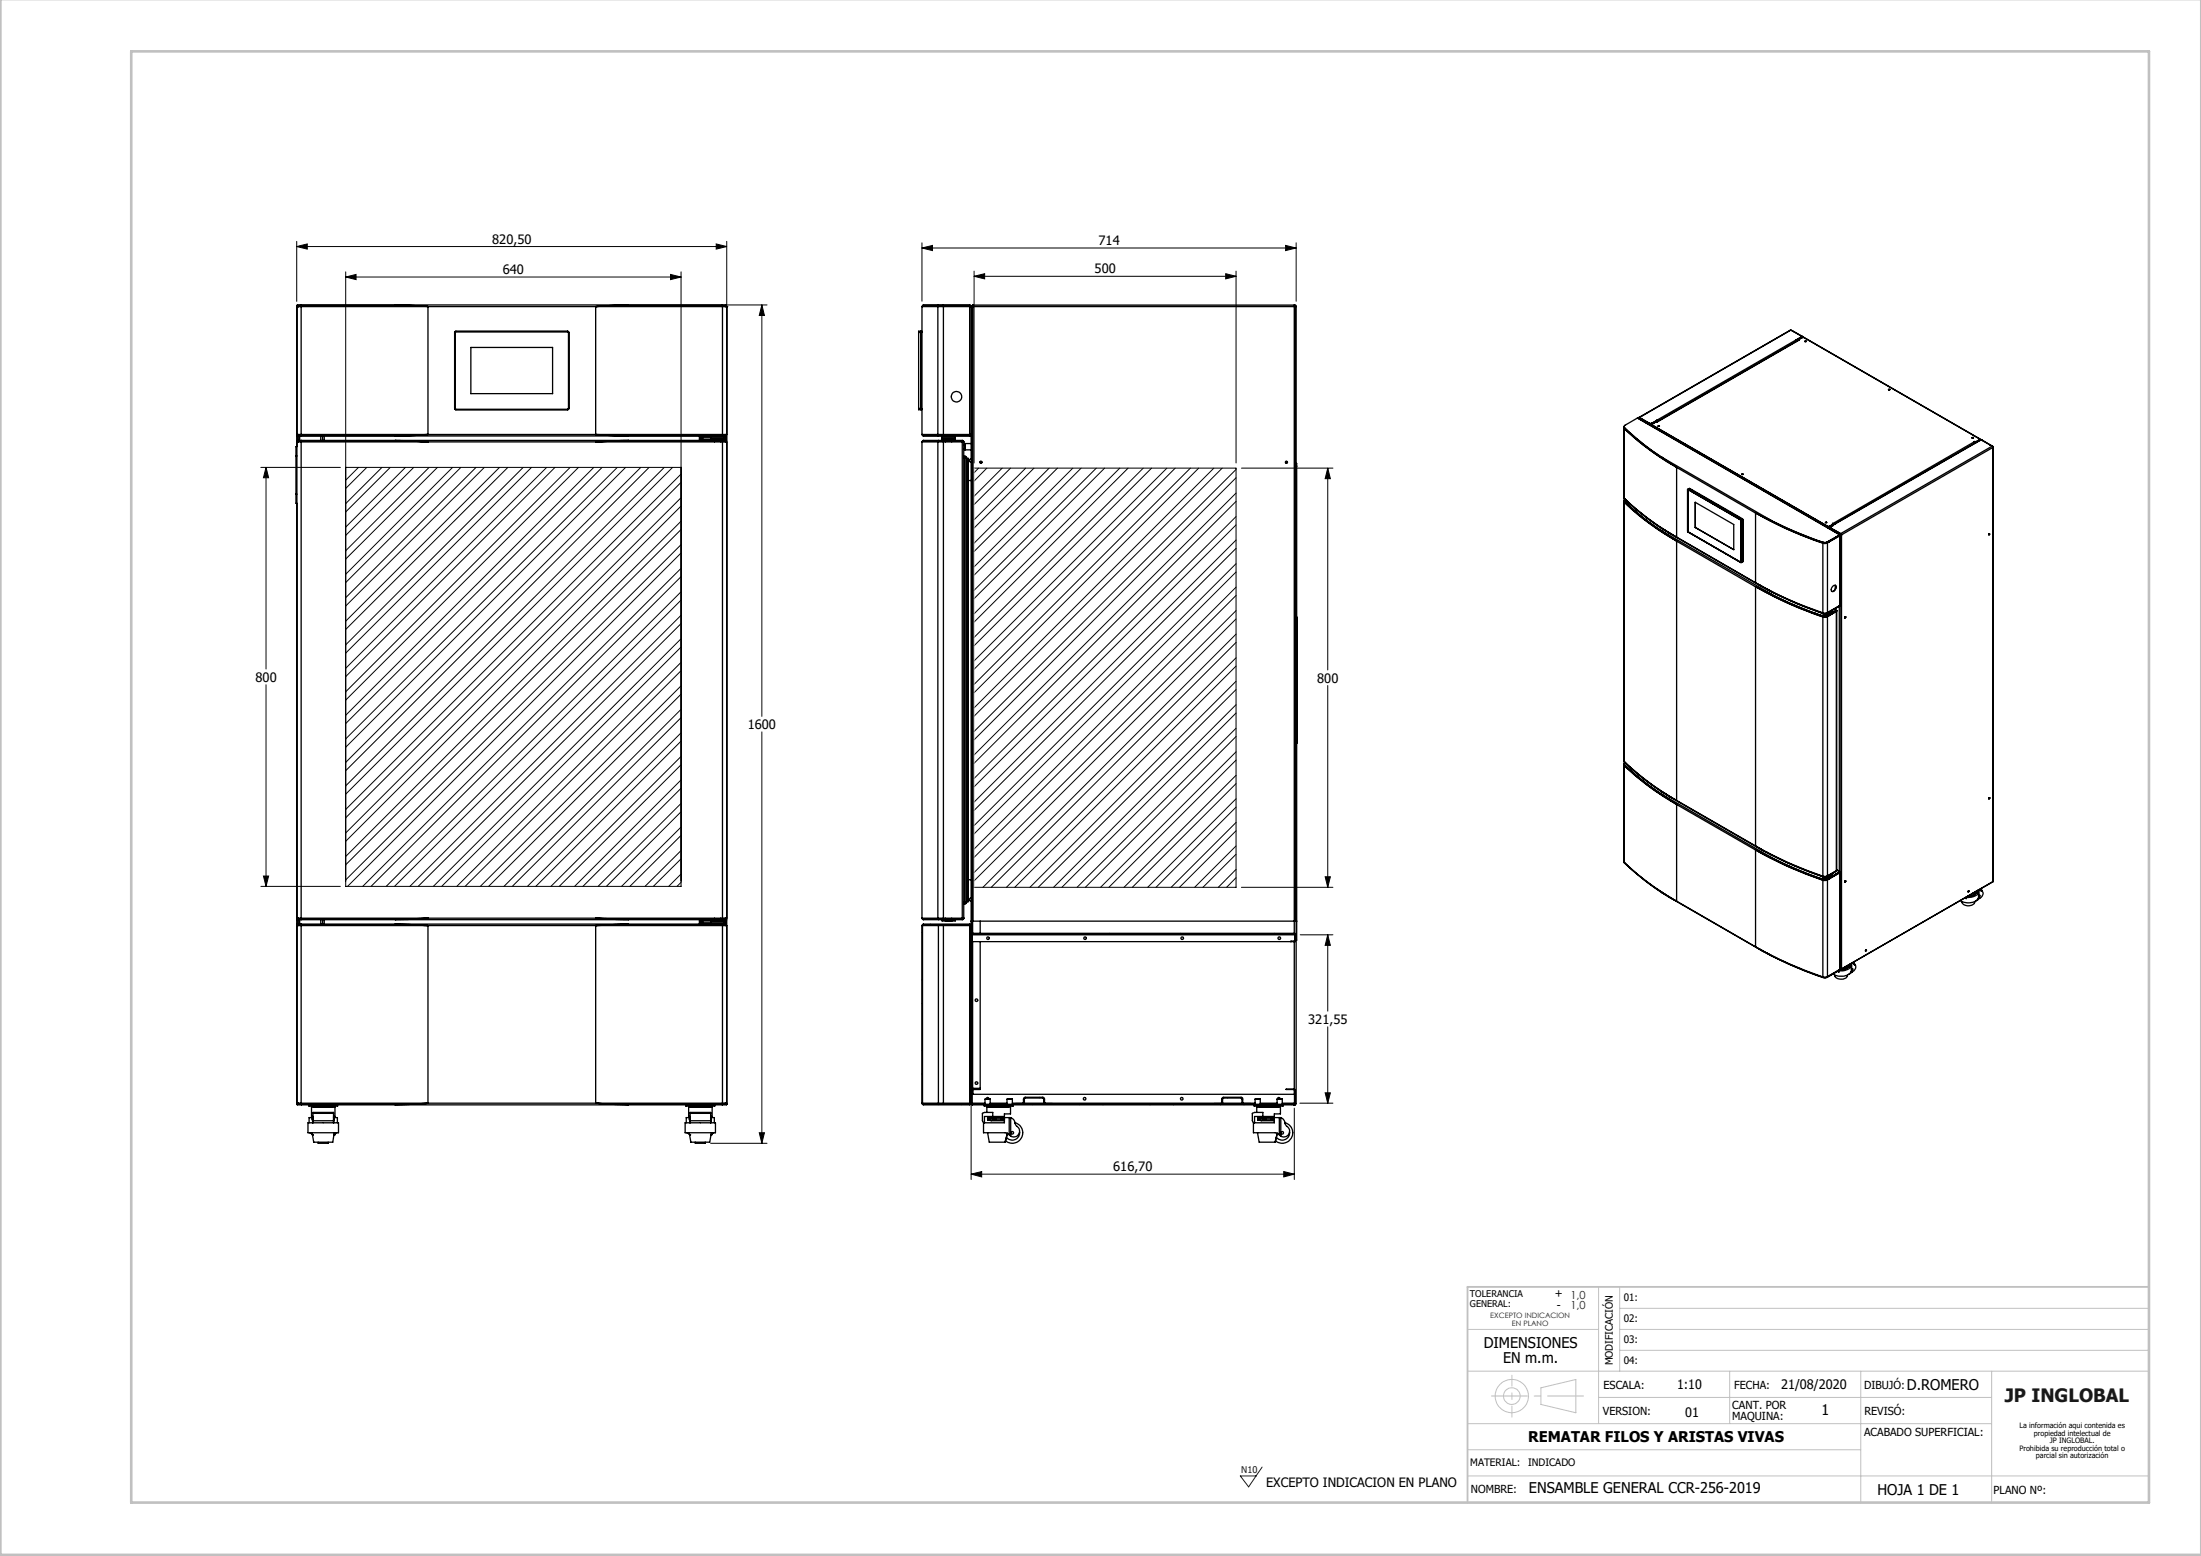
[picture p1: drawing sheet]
<svg xmlns="http://www.w3.org/2000/svg" width="420mm" height="297mm" viewBox="0 0 420 297" stroke-linecap="round" stroke-linejoin="round" font-family="sans-serif">
<g fill="none" stroke="#000" stroke-width=".19">
<path d="M56.6 47.1l2-.5v1zM56.6 46.1v11.4M56.6 47.1h82.1M66 52.9l1.9-.5v1zM66 51.9v117.3h64v-117.3M66 52.9h64M128 52.4l2 .5-2 .5zM136.7 46.6l2 .5-2 .5zM138.7 46.1v129.6M138.9 58.2h7.5M145.4 58.2l.5 2h-1zM145.4 58.2v78.5"/>
<path d="M175.9 47.3l2-.5v1zM175.9 46.4v11.1M175.9 47.3h71.4M185.9 52.7l2-.5v1zM185.9 51.7v36.7M185.9 52.7h50M233.9 52.2l2 .5-2 .5zM235.9 51.7v36.7M245.3 46.8l2 .5-2 .5zM247.3 46.4v11.1M49.8 89.2h15.1M50.8 89.2l.5 2h-1z"/>
<path d="M50.8 89.2v38.5M66 89.2h64M68.4 89.2l-2.4 2.4M70 89.2l-4 4M72.9 89.2l-6.9 6.9M74.5 89.2l-8.5 8.5M77.4 89.2l-11.4 11.4M79 89.2l-13 13M81.9 89.2l-15.9 15.9M83.5 89.2l-17.5 17.5M86.4 89.2l-20.4 20.4M87.9 89.2l-21.9 22"/>
<path d="M90.8 89.2l-24.8 24.9M92.4 89.2l-26.4 26.5M95.3 89.2l-29.3 29.4M96.9 89.2l-30.9 31M99.8 89.2l-33.8 33.9M101.4 89.2l-35.4 35.5M104.3 89.2l-38.3 38.4M105.9 89.2l-39.9 39.9M108.8 89.2l-42.8 42.8M110.4 89.2l-44.4 44.4M113.3 89.2l-47.3 47.3M114.9 89.2l-48.9 48.9"/>
<path d="M117.8 89.2l-51.8 51.8M119.4 89.2l-53.4 53.4M122.3 89.2l-56.3 56.3M123.9 89.2l-57.9 57.9M126.8 89.2l-60.8 60.8M128.3 89.2l-62.3 62.4M130 92.1l-64 64M130 96.6l-64 64M130 90.5l-64 64M130 95l-64 64M130 99.5l-64 64M185.9 89.4h50v80h-50"/>
<path d="M186.7 89.4l-.8 .8M188.3 89.4l-2.4 2.4M191.2 89.4l-5.3 5.3M192.8 89.4l-6.9 6.9M195.7 89.4l-9.8 9.8M197.3 89.4l-11.4 11.4M200.2 89.4l-14.3 14.3M201.8 89.4l-15.9 15.9M204.7 89.4l-18.8 18.8M206.3 89.4l-20.4 20.4M209.2 89.4l-23.3 23.3M210.8 89.4l-24.9 24.9"/>
<path d="M213.7 89.4l-27.8 27.8M215.3 89.4l-29.4 29.3M218.2 89.4l-32.3 32.3M219.7 89.4l-33.8 33.9M222.7 89.4l-36.8 36.7M224.3 89.4l-38.4 38.3M227.2 89.4l-41.3 41.2M228.7 89.4l-42.8 42.8M231.6 89.4l-45.7 45.7M233.2 89.4l-47.3 47.3M235.9 91.2l-50 50M235.9 95.7l-50 50"/>
<path d="M235.9 89.6l-50 50M235.9 94.1l-50 50M235.9 98.6l-50 50M236.9 89.4h17.5M253.4 89.4l.5 2h-1zM253.4 89.4v38.5M130 101.1l-64 64M130 105.5l-63.7 63.7M130 110.1l-59.2 59.1M130 114.5l-54.7 54.7M130 119l-50.2 50.2M130 104l-64 64"/>
<path d="M130 108.5l-60.8 60.7M130 113l-56.3 56.2M130 117.4l-51.8 51.8M235.9 100.2l-50 50M235.9 104.7l-50 50M235.9 109.2l-50 50M235.9 113.7l-50 50M235.9 118.1l-50 50M235.9 103.1l-50 50M235.9 107.6l-50 50M235.9 112.1l-50 50M235.9 116.6l-50 49.9"/>
<path d="M50.8 130.7v38.5M130 123.5l-45.7 45.7M130 128l-41.2 41.2M130 132.5l-36.8 36.7M130 137l-32.2 32.2M130 121.9l-47.3 47.3M130 126.4l-42.8 42.8M130 130.9l-38.3 38.3M130 135.4l-33.8 33.8M130 139.9l-29.4 29.3M145.4 139.7v78.5M235.9 122.6l-46.7 46.8"/>
<path d="M235.9 127.1l-42.3 42.3M235.9 131.6l-37.8 37.8M235.9 136.1l-33.3 33.3M235.9 121l-48.3 48.4M235.9 125.6l-43.8 43.8M235.9 130l-39.4 39.4M235.9 134.5l-34.9 34.9M235.9 139l-30.4 30.4M253.4 130.8v38.6M130 141.5l-27.8 27.7M130 146l-23.3 23.2M130 150.5l-18.8 18.7"/>
<path d="M130 154.9l-14.3 14.3M130 159.5l-9.8 9.7M130 144.4l-24.9 24.8M130 148.9l-20.4 20.3M130 153.3l-15.9 15.9M130 157.9l-11.4 11.3M235.9 140.6l-28.8 28.8M235.9 145.1l-24.3 24.3M235.9 149.6l-19.8 19.8M235.9 154.1l-15.3 15.3M235.9 158.6l-10.8 10.8M235.9 143.5l-25.9 25.9"/>
<path d="M235.9 148l-21.4 21.4M235.9 152.5l-16.9 16.9M235.9 157l-12.4 12.4M49.8 169.2h15.1M50.3 167.2h1l-.5 2zM130 163.9l-5.3 5.3M130 168.4l-.8 .8M130 162.3l-6.9 6.9M130 166.8l-2.4 2.4M176 177.9l-.1 .1M177.6 176.4l-.1 .1M185.4 177.5l-.2 .2"/>
<path d="M189.3 178.1l-.1 .1M198.3 178.1l-.1 .1M202.8 178.1l-.1 .1M211.8 178.1l-.1 .1M216.3 178.1l-.2 .1M225.2 178.1l-.1 .1M229.7 178.1l-.1 .1M235.9 163.1l-6.3 6.3M235.9 167.5l-1.8 1.9M235.9 161.5l-7.9 7.9M235.9 165.9l-3.4 3.5M236.9 169.4h17.5"/>
<path d="M238.7 178.1l-.1 .1M243.2 178.1l-.1 .1M248.1 178.4h6.3M252.9 167.4h1l-.5 2zM253.4 178.4l.5 2h-1zM253.4 178.4v14.6M176 186.9l-.1 .1M176 191.4l-.1 .1M185.4 191l-.1 .1M185.4 182l-.1 .1M185.4 195.5l-.1 .1M253.4 196v14.6"/>
<path d="M135.6 218.2h10.8M144.9 216.2h1l-.5 2zM176 204.9l-.1 .1M176 200.4l-.1 .1M179.1 210.8l-.1 .1M183.6 210.8l-.1 .1M185.3 208.6v16.5M185.4 204.5l-.1 .1M185.4 209l-.2 .2M186.5 207.9l-.1 .1M186.6 207.8l-.1 .1M192.6 210.8l-.1 .1"/>
<path d="M197.1 210.8l-.1 .1M198.4 209.4l-.1 .2M206.1 210.8l-.1 .1M210.5 210.8v.1M219.5 210.8l-.1 .1M224 210.8l-.1 .1M233.3 210.5l-.4 .4M234.4 209.4l-.2 .2M237.6 210.6l-.2 .3M246.5 210.8l-.1 .1M247 211.5v13.6M247.2 210.1l-.1 .1"/>
<path d="M248 210.6h6.4M252.9 208.6h1l-.5 2zM185.3 224.1l2-.5v1zM185.3 224.1h61.7M245 223.6l2 .5-2 .5z"/>
</g>
<g fill="none" stroke="#c0c0c0" stroke-width=".19">
<path d="M185.9 89.4v80M280 253.7h25M305 245.6v26.1M309.1 249.7h101M309.1 253.7h101M309.1 257.7h101M309.1 245.6v16.1M280.1 276.7h75M280.1 261.7h130M280.1 271.7h99.9M294 264.9l6.7-1.6v6.4l-6.7-1.6zM305 266.7h75"/>
<path d="M330.1 261.7v10M355.1 261.7v25.2M380 261.7v25.2M280.1 281.7h130"/>
<circle cx="288.5" cy="266.5" r="1.59"/>
<circle cx="288.5" cy="266.5" r="3.2"/>
</g>
<path d="M236.7 281.7h3l-1.4 2.1zM240.8 280l-1.1 1.7" fill="none" stroke="#191924" stroke-width=".19"/>
<path d="M410.1 245.6v41.2" fill="none" stroke="#c0c0c0" stroke-width=".19" stroke-dasharray="15.2 1.3 1.3 1.3" stroke-dashoffset="6.1"/>
<path d="M280 286.8h130.1" fill="none" stroke="#c0c0c0" stroke-width=".19" stroke-dasharray="15.2 1.3 1.3 1.3" stroke-dashoffset="-.3"/>
<path d="M284.6 266.5h17.6" fill="none" stroke="#c0c0c0" stroke-width=".19" stroke-dasharray="15.2 1.3 1.3 1.3" stroke-dashoffset="8.4"/>
<path d="M288.5 262.5v8" fill="none" stroke="#c0c0c0" stroke-width=".19" stroke-dasharray="15.2 1.3 1.3 1.3" stroke-dashoffset="13.1"/>
<path d="M410.1 245.6h-130.1v41.2" fill="none" stroke="#c0c0c0" stroke-width=".35"/>
<path d="M.1 -.1v296.9h419.9M25 9.8h385.1v277h-385.1z" fill="none" stroke="#c0c0c0" stroke-width=".5"/>
<g fill="#000">
<path d="M136.7 46.6l2 .5-2 .5zM56.6 47.1l2-.5v1zM145.4 58.2l.5 2h-1zM144.9 216.2h1l-.5 2zM175.9 47.3l2-.5v1zM245.3 46.8l2 .5-2 .5zM253.4 178.4l.5 2h-1zM252.9 208.6h1l-.5 2zM245 223.6l2 .5-2 .5zM185.3 224.1l2-.5v1z"/>
<path d="M50.8 89.2l.5 2h-1zM50.3 167.2h1l-.5 2zM66 52.9l1.9-.5v1zM128 52.4l2 .5-2 .5zM185.9 52.7l2-.5v1zM233.9 52.2l2 .5-2 .5zM253.4 89.4l.5 2h-1zM252.9 167.4h1l-.5 2z"/>
</g>
<g fill="none" stroke="#000" stroke-width=".25">
<path d="M56.6 58.5v26.8M56.6 58.5h.1M56.7 58.5h.8M56.7 58.5v24.4h.8M56.7 58.3l-.1 .2M56.7 58.3h.8M56.7 58.3l.3 .2h-.2M56.8 58.3l-.1 .2M56.8 58.5h.1M57.5 58.5h24.2M57.5 58.5v24.4M57.5 58.2h17.9"/>
<path d="M57.5 58.3h17.9M57.5 58.2h-.8v.1M57.5 58.2v.1M75.4 58.2l6.3 .3M75.4 58.3l6.3 .2M75.4 58.2v.1M75.4 58.2h44.5M81.7 58.5h32M81.7 58.5v24.4M113.7 58.5h24.2M113.7 58.5v24.4M119.9 58.2l-6.2 .3"/>
<path d="M119.9 58.3l-6.2 .2M119.9 58.2h17.9M119.9 58.3h17.9M119.9 58.2v.1M137.8 58.2h.8v.1M137.8 58.3h.8M137.8 58.2v.1M137.9 58.5h.8M137.9 58.5v24.4M138.5 58.3l.1 .2M138.5 58.5h.1M138.6 58.3l.1 .2"/>
<path d="M138.6 58.3l-.2 .2h.1M138.7 58.5h.1M138.7 58.5v152.2M175.9 58.5h3.1M175.9 58.5v24.4M176.2 58.2h2.9M176.2 58.3h2.9M176.2 58.3l-.2 .2M176.2 58.2l-.3 .3M176.2 58.2v.1M179 58.5h1M179 58.5v24.4"/>
<path d="M179.1 58.2h.9M179.1 58.3h.9M179.1 58.2v.1M180 58.5h5M180 58.2h5M180 58.2v.1M180 58.5v24.4M180 58.3h5M185 58.5l.3 .1M185 58.3l.3 .2M185 58.2l.3 .3M185 58.2v.1"/>
<path d="M185 58.5v24.4M185.3 58.5h.1M185.3 58.5h.4M185.3 58.5v152.1M185.5 58.3v.2M185.5 58.3h.1M185.5 58.5h.1M185.5 58.5h-.2M185.5 58.3l-.2 .2M185.5 58.5h.2M185.5 58.3h.2M185.7 58.2v.3"/>
<path d="M185.7 58.5h-.1v119.6M185.7 58.2l-.1 .1M185.7 58.5h61.3M185.7 58.2h61.3M185.7 58.5v117.3M247 58.2v.3M247 58.5h.1v117.3M247 58.5h.3v152.2M247 58.5h.1M247 58.2h.1M247 58.2l.2 .1M247 58.5v119.6"/>
<path d="M247.2 58.4l.1 .1M247.2 58.3h.1M247.2 58.3v.2M87 63.3l-.1 .1v14.7h21.4l.2-.1v-14.5l-.2-.2M87 63.3l-.2 .1v14.7l.2 .1M87 63.3h21.3M87 78.2h21.3M89.9 66.3h15.5v8.8h-15.5zM108.3 63.3l.2 .2M108.5 78l-.2 .2M108.5 63.5v14.5M108.5 63.5l-.1-.3-21.6 .1-.1 14.7 .3 .2"/>
<path d="M175.3 78v.2h.6M175.3 78h.6M175.3 63.5h.6M175.3 63.5v14.5M175.8 63.2v15M175.9 63.2h-.6v.3M312.5 79.8l-2.5 1.4-.1 .1 .1 .3M312.5 79.8l38.6 22.3 .2-.1M312.5 79.8l38.5 22.3M312.7 79.8h.1M312.7 79.8v.1M312.8 79.8l-.1 .1"/>
<path d="M312.8 79.8l.1 .1M312.8 79.7l-.1 .1M312.8 79.7l1.9 1.1M312.8 79.7h.1M312.8 79.7v.1M312.8 80h.1M312.9 79.9v.1M312.9 80l1.9 1.1M312.9 79.8h-.1M312.9 79.8v.1M341.7 63l1.9 1.1 .1 .1-.1 .1M341.7 63l-29 16.7"/>
<path d="M341.7 63l-28.9 16.7M341.9 63.1h.1M342 63.1l.3 .2M342 63.1h.1M342.3 63.3h.1M342.3 63.3l1.6 .9M342.7 64.9l.1 .1M342.7 64.9l-26.5 15.3M342.8 65h.1M342.9 65l-.2 .2M343.1 64.9l.9-.5h.2l33.5 19.3v.3M343.1 64.9l-26.9 15.7"/>
<path d="M343.1 64.9h.2M343.1 64.9h.1M343.3 64.9l-27.1 15.7M343.6 64.3l-.9 .6M343.6 64.3v.1M343.6 64.4l-.9 .5M343.7 64.3l-.1 .1M343.7 64.2v.1M343.8 64.4h.1M343.8 64.4l-1 .6M343.8 64.4l-.9 .6M343.9 64.2l.1 .2v-.1"/>
<path d="M343.9 64.2h-.2M343.9 64.4h-.1M343.9 64.2l.1 .2M344 64.3l34 19.6M344 64.3v.1M344 64.3l.1 .1M344.4 65.2h.3M344.5 65.2h.1zM360.4 74.4h.2M360.4 74.3l.2 .1h-.2zM360.4 74.4h.2zM56.5 94.3v1.8h.2"/>
<path d="M56.5 87h.2M56.5 94.3h.2M56.5 87v7.3M56.6 96.1v114.6M56.7 85.3h-.2v1.7M56.7 84.2h.8M56.7 84.2l.3 .1M56.7 83.1l.8 .1M56.7 83.1h.8M56.8 82.9v.2M56.8 83.2v.9M56.8 84.2v.1"/>
<path d="M57 82.9l-.3 .2M57.2 83.2v.9M57.5 84.3h24.2M57.5 84.3h-.8v91h.8M57.5 82.9h24.2M57.5 84.3v91M57.5 84.2h17.9M57.5 84.1h17.9M57.5 84.1h-.8v.1M57.5 83.2h17.9M57.5 83.1h17.9M57.5 83.1v.1"/>
<path d="M57.5 84.1v.1M61.2 83.2v.9M61.6 83.2v.9M61.9 83.2v.9M75.4 84.1l6.3 .2M75.4 84.2l6.3 .1M75.4 83.1v.1M75.4 84.1v.1M75.4 84.1h44.5M75.4 83.2h44.5M81.7 82.9l-6.3 .2M81.7 82.9l-6.3 .3"/>
<path d="M81.7 84.3h32M81.7 82.9h32M113.7 84.3h24.2M113.7 82.9l6.2 .3M113.7 82.9l6.2 .2M113.7 82.9h24.2M119.9 84.1l-6.2 .2M119.9 84.2l-6.2 .1M119.9 84.2h17.9M119.9 84.1h17.9M119.9 83.1h17.9M119.9 83.2h17.9"/>
<path d="M119.9 83.1v.1M119.9 84.1v.1M133.5 83.2v.9M133.7 83.2v.3h4.5M133.7 83.5v.3M134.1 83.5v.3M135.7 83.5v.3h2.5M136.3 83.8h.1M136.3 84.2v.1M137.5 83.8h.1M137.5 84.2v.1M137.8 84.2h.8"/>
<path d="M137.8 84.1h.8v.1M137.8 83.1h.8M137.8 83.1v.1M137.8 84.1v.1M137.9 84.3h.8M137.9 82.9h.8M137.9 84.3v91M138.1 83.8h.1M138.2 83.2v.9M138.2 83.8h-4.5v.3M138.4 82.9l.2 .2M138.5 82.9v.2"/>
<path d="M138.5 83.2v.9M138.5 84.2v.1M138.6 84.2l-.2 .1M138.6 83.1l-.8 .1M175.9 84.3h3.1M175.9 82.9h3.1M175.9 82.9l.3 .3M175.9 84.3v91M176 82.9l.2 .2M176.2 84.2h2.9M176.2 84.1h2.9M176.2 84.1l-.3 .2"/>
<path d="M176.2 84.2l-.2 .1M176.2 83.2h2.9M176.2 83.1h2.9M176.2 83.1v.1M176.2 84.1v.1M179 84.3h1M179 82.9h1M179 84.3v91M179.1 84.2h.9M179.1 84.1h.9M179.1 83.2h.9M179.1 83.1h.9"/>
<path d="M179.1 83.1v.1M179.1 84.1v.1M179.8 83.8h2.5M179.8 83.5h2.5M179.8 83.2v.9M180 84.3h3.6M180 84.1h3.6M180 83.2h5M180 82.9h5M180 83.1v.1M180 84.1v.1M180 84.3v91"/>
<path d="M180 84.2h3.6M180 83.1h5M180.4 83.8h.1M180.4 84.2v.1M181.6 83.8h.1M181.6 84.2v.1M182.3 83.2v.9M183.6 84.3l.3 .1M183.6 84.2l.3 .1M183.6 84.1l.3 .2M183.6 84.1v.1M183.6 84.3v91"/>
<path d="M183.9 87.4h.5M183.9 84.9h.2M183.9 85.7h.2M183.9 87.3h.2v85h-.2M183.9 87.2h.2M183.9 87.1h.2M183.9 84.3v91M184.1 87.2l.3 .2M184.1 87.1l.3 .1v.2M184.1 84.7v1.2M184.1 84.7h1.2M184.1 85.9h1.2"/>
<path d="M184.1 87.1v.1M184.4 87.4h.1M184.4 87.4v84.8M184.6 91.7v-4.2h.1v4.2M184.6 91.7h.1M184.6 91.7v76.2M184.7 91.7v76.2M185 91.7h.3M185 83.1v.1M185.3 87.6a.32 .32 0 0 0-.3 .3 .32 .32 0 0 0 .3 .3M185.3 82.9h-.3M185.3 82.9l-.3 .3"/>
<path d="M185.3 82.9l-.3 .2M247.3 88.5h.1v.5M247.3 89h.1M247.4 89v90.5h-.1M309.8 95.7v49.5l.2 .1M309.8 81.6v13.4l.2 .1M309.9 95.6l.1 .2M309.9 81.5l.1 .3M310 95.9a49.4 49.4 0 0 0 9.9 7.4M310 81.8a49.4 49.4 0 0 0 9.9 7.4M310 95.1a49.4 49.4 0 0 0 9.9 7.4M310 81.8v13.3"/>
<path d="M310 95.9v49.4M310 81.8h.1M310 95.7a49.3 49.3 0 0 0 7.1 5.6M310 95.8a50 50 0 0 0 9.3 7.1M310 95.7a49.3 49.3 0 0 0 7.1 5.7M310 95.7l-.1-.2 .1 .4M310 81.6a49.3 49.3 0 0 0 7.1 5.7M310 95.2a52.5 52.5 0 0 0 7.1 5.7M310 95.2l-.1-.1 .1 .1M310 81.8l.7 .6a47.9 47.9 0 0 0 8.6 6.4M310 81.7a52.5 52.5 0 0 0 7.1 5.6M310 81.7l-.1-.2 .1 .3"/>
<path d="M310 95.2a49.3 49.3 0 0 0 7.1 5.7M310 95.8v.1M310 81.6v.1M310 95.2h.1M310 95.7h.1M310 95.3l-.1 .1 .1 .3M310.1 81.8v.1M310.1 95.8v.2M310.6 96.3h-.1M310.8 96.5l-.1 .1M311.1 96.8v.1M311.9 97.4v.2"/>
<path d="M312 97.6v.1M312.4 97.9v.1M312.5 83.9v.1M312.6 84.1v.1M313.2 80l1.6 1M313.3 80h-.1M313.5 84.7v.1M313.5 84.8v.1M313.9 80.5v.1M313.9 99.2v.1M314 99.2v.1M314.7 85.7v.1"/>
<path d="M314.7 80.8h.5M314.7 80.8h.1M314.7 81.1h.1M314.8 81l.2 .1M314.8 81.1h.2M314.8 81h.1M314.9 80.9l-.1 .1M315 85.8v.1M315 81.1v.1M315 81.1h.1M315 85.9v.1M315.1 81.1l-.1 .1"/>
<path d="M315.1 81.1l33.9 19.5M315.1 81.1h-.1M315.2 80.8h.1M315.2 81.1l.1 .1M315.2 81v.1M315.3 81.1l33.4 19.3M315.3 81.1v.1M315.3 81.2l33.4 19.3M315.5 86.2v.1M315.5 86.3v.1M315.7 86.4v.1M315.9 80.6h.1"/>
<path d="M315.9 80.6l-.8 .5M316.2 80.2v.2M316.2 80.3v.1M316.2 80.2l-1 .6M316.2 80.2v.1M316.2 80.3l-1 .5M316.2 80.6l-.1-.1-.9 .5 .1 .1M316.2 80.6h.1M316.2 80.4v.1M316.4 81.3h.3M316.4 81.2l.3 .1-.2 .1zM317.1 87.3l2.8 1.9"/>
<path d="M317.1 87.3l1.3 .9M317.1 87.3h.1M317.1 87.3l21 12.1M319.9 89.2v13.3M319.9 89.2l15.1 8.7M322.1 93.5v7.9M322.1 93.5h.1M322.1 93.4h.1M322.2 93.4h-.2v8l.2 .2M322.2 93.4l10 5.8 .1 .2M322.2 93.4l-.1 .1M322.2 93.5h-.1"/>
<path d="M322.2 93.4l10 5.8M322.2 93.5l10 5.8M322.2 93.4v.1M322.3 93.3h.1M322.3 93.3l-.2 .1M322.4 93.3l-.2 .1M322.4 93.3l10 5.8M322.4 93.2l-.1 .1M322.4 93.2v.1M322.4 93.2l10.1 5.8M323.5 95.9l7.3 4.2v4.8l-7.3-4.2zM332.2 99.2l.1 .2"/>
<path d="M332.2 99.3v.1M332.2 99.2v.1M332.2 99.4v7.9M332.2 99.4h.1M332.3 99.4v7.9M332.4 90.6h.2M332.4 90.4l.2 .2h-.1zM332.4 99.1l.1 .2M332.4 99.1l-.2 .1M332.5 99l.1 .2M332.5 99l-.1 .1M332.5 99.3l-.2 .1"/>
<path d="M332.5 99.3v7.9M332.6 99.2l-.1 .1M332.6 99.2v7.9M335 97.9l1.8 1a75.1 75.1 0 0 0 11 4.8M335 97.9l3.1 1.5M335 97.9v13.3M335.6 98.2l6 3 6.3 2.4M336.4 98.6l1.7 .8M338.1 99.4l1 .5a73.9 73.9 0 0 0 8.8 3.6M338.1 99.4h.1M348.3 99.7l.3 .1zM348.3 99.8h.3"/>
<path d="M349.7 99.9l.1 .1M349.7 99.9h.1M350.2 100l-.4 .2M350.3 99.9l-.9 .6v.3M350.3 99.9l-.1 .1M376.3 83.6h.3M376.3 83.5l.3 .1h-.2zM376.3 83.6h.3h-.2M376.8 84.3h.1M376.8 84.3l.1 .2M376.8 84.6l-.1 .1M376.8 84.3l.1 .1"/>
<path d="M376.8 84.3l-27.1 15.6M376.8 84.6h.1M376.9 84.6l1-.6h.3l2 1.2M376.9 84.6l-26.7 15.3M376.9 84.4h.1M376.9 84.6l-26.6 15.3M377 84.4h.1M377.7 84l-.8 .4M377.7 84h.2M377.7 84l.1 .1M377.7 84l-.9 .6M377.8 83.9l-.1 .1"/>
<path d="M377.8 83.9h.1M377.8 84.1l-1 .5M377.8 83.8l.1 .1M377.9 84h.1M377.9 84l-.1 .1M377.9 83.9l.1 .1M377.9 83.9l-.9 .5M377.9 83.9v.1M377.9 84h-.1M378 84h.1M378.2 84h-.2M378.2 84l1.6 .9"/>
<path d="M378.2 84h-.1M379.7 84.9h.1M379.8 84.9h.1M379.8 84.9l.4 .3M380.2 85.2l.1 .2M380.2 85.2l-28.9 16.6M380.2 85.2l.1 .1M380.2 85.2h.1M380.3 85.4v82.9M380.3 85.3h.1M380.3 85.4l-28.9 16.7M247.4 117.8l.1 .5"/>
<path d="M247.4 118.3h.1M247.5 118.3v23M317.1 101.3l2.8 2M317.1 101.4l1.3 .9M317.1 100.9l2.8 1.6M317.1 100.9l1.9 1.1M317.1 101.3l21 12.1M317.1 100.9h.1M317.1 101.3v.1M317.1 100.9l.9 .4M318.5 101.7l18 10.4M319.9 103.3l15.1 8.7"/>
<path d="M319.9 103.3v49.5M319.9 102.5l15.1 8.7M322.1 101.4l.1 .2M322.1 101.4h.1M322.1 101.4l.1 .1M322.2 101.6l10 5.8 .1-.1M322.2 101.5l10 5.8M322.2 101.5v.1M323.5 100.7h.1M332.2 107.3h.1M332.3 107.3h-.1M332.5 107.3l-.2 .1"/>
<path d="M332.5 107.2v.1M332.5 107.2l-.2 .1M332.6 107.1l-.1 .2M332.6 107.1l-.1 .1M335 112l1.8 1a75.1 75.1 0 0 0 11 4.8M335 112l3.1 1.4M335 111.2l1.8 1a75.1 75.1 0 0 0 11 4.8M335 111.2l3.1 1.8M335 112v49.5M335.6 112.3l2.2 1.1a69.9 69.9 0 0 0 10.1 4.3M335.8 111.7l2.3 1.3M336.4 112.7l1.7 .8"/>
<path d="M337 112.4l1.1 .6M338.1 113.4a69.2 69.2 0 0 0 9.8 4.2M338.1 113.5l1 .5a73.9 73.9 0 0 0 8.8 3.6M338.1 113l1 .4a73.9 73.9 0 0 0 8.8 3.6M338.1 113a69.2 69.2 0 0 0 9.8 4.1M338.1 113h.1M338.1 113.4v.1M345.4 116.7l.6 .3M346.3 117.1v-.1zM346.4 117.2l.1-.1v.2M346.5 117.1l-.2 .1M347.1 117.4v.1"/>
<path d="M347.6 117l.8 .5M347.8 103.7v13.3M347.8 117.8v49.4M347.9 117.7l-.1 .1M347.9 103.5h.1M347.9 117v.1M347.9 117.6h.1M347.9 103.6l-.1 .1M348 117.6l.2 .2M348.1 117.2l.3 .1M348.3 103.6v.1M348.4 117.3v.2"/>
<path d="M348.7 117.5l-.8 .1M348.7 117.6h-.8M348.7 117.7h-.8M348.7 103.4l-.8 .1M348.7 103.5h-.8M348.7 103.6h-.8M348.7 117h-.8M348.7 117l-.8 .1M348.7 103.4v.1M348.7 117h.1M348.7 117.5v.1M348.7 117.7h.1"/>
<path d="M348.7 103.6h.1M348.7 117.7l-.4 .1h-.5M348.7 100.4h.4M348.7 100.5h.4M348.7 103.6l-.4 .1h-.5M348.7 116.9l-.4 .1h-.5M348.7 100.4v.1M348.7 103.6v13.3M348.7 117.7v49.5M348.8 117.6h.1M348.8 103.4v.2M348.8 117.5v.1"/>
<path d="M349 100.7h-.1h.1M349 100.6l-.2 .1M349 100.6v.1M349 103.3v.1M349 117.4v.1M349 100.7h.1M349 100.7l-.1 .1M349 100.7v.2M349.1 100.8v.1M349.1 100.8l-.1 .1M349.1 103.3v.1M349.1 117.3v.1"/>
<path d="M349.1 100.9h.1M349.1 100.4v.1M349.1 100.8h.1M349.1 100.9l1.6 .9M349.1 100.9l1.9 1.1M349.1 100.8l1.6 .9M349.2 116.8l-.6 .3M349.2 117.2l.2 .1M349.3 100.7l.1 .1M349.3 100.6v.1M349.3 100.6l-.3 .1M349.3 100.7l-.2 .1"/>
<path d="M349.4 100.8l1.9 1M349.4 100.8l1.9 1.1M349.4 100.8h.1M349.5 116.6l.1 .1M349.6 116.7v.1l-1.2 .7M349.6 117v.1M349.6 116.7l-1.2 .6M349.7 100.3h.1M349.7 100.3l-.7 .4M349.8 111.9a.37 .37 0 0 1 .5-.1 .37 .37 0 0 1 0 .5l-.1 .2a.41 .41 0 0 1-.6 .4 .41 .41 0 0 1-.1-.6zM349.8 100.1v.1M349.8 100.2h.1"/>
<path d="M349.8 100.2l-.8 .4M349.8 100.2l-.8 .5M349.8 100l-.7 .4M349.8 100v.1M349.8 100.1l-.7 .4M350 116.3l.4 .2M350.2 112.5v-.8a.78 .78 0 0 1-.6 1.2M350.4 116.5v.1M350.4 116.6h.1M350.4 116.6v.1M350.4 116.5l-1.7 1M350.4 116.5v49.7"/>
<path d="M350.4 116.6l-1.7 1M350.4 116.7h.1M350.4 116.7l-1.7 1M350.4 116.6l-.9 .6M350.5 116.7l-.1 49.5M350.7 101.7v.1M350.8 101.6l-.1 .1M350.8 101.7l-.1 .1M351 102.2h.1M351 115.7v50.6M351 115.6h.1M351 102.1h.1"/>
<path d="M351 102h.2M351 102.1l.1 13.5M351 115.6v.1M351 102.2l-.8 .5M351 102.1l-2.3 1.3M351 102.1l-2.3 1.4M351 102.2l.1 .1M351 102.2l-2.3 1.4M351 115.6l-2.3 1.4M351 115.7l-2.3 1.3M351 102h.1M351.1 102.1v.2"/>
<path d="M351.1 115.6l-.1 .1M351.1 102.3l-2.4 1.3M351.1 115.6l-2.4 1.3M351.1 102.1l-.1 .1M351.2 102.2l-.1 13.4M351.2 102h.1M351.3 101.8l.1 .3M351.3 101.9l.1 .2M351.3 101.8v.1M351.3 102.1h.1M351.3 102v82.9M351.3 102l.1 .1"/>
<path d="M351.3 101.9l-.1 .1M351.4 102.1h.1M351.4 102.1v82.9M352 117.9l.2-.1-.1 .2zM352.1 117.8h.1M352.1 117.8l-.1 .1M352.1 117.8l-.1 .2M379.6 101.9h.1l-.1 .2zM379.6 101.9l-.1 .1M379.6 101.9h.1M379.6 101.9l-.1 .2M247.4 141.3h.1"/>
<path d="M247.5 141.3l-.1 .5M309.8 145.9v18.6l.2 .1M309.9 145.3l.1 .1M309.9 145.3l.1 .2M309.9 145.9l.1 .2M310 145.3l2 1.9a49 49 0 0 0 7.9 5.6M310 146.2l1.3 1.2a51.1 51.1 0 0 0 8.6 6.2M310 146.2v18.4M310 145.4a49.3 49.3 0 0 0 7.1 5.7M310 145.5a52.5 52.5 0 0 0 7.1 5.7M310 146l.7 .6a50.6 50.6 0 0 0 6.4 5M310 146.1a50 50 0 0 0 9.3 7.1"/>
<path d="M310 146a49.3 49.3 0 0 0 7.1 5.7M310 146l-.1-.2 .1 .4M310 145.4v.1M310 146h.1M310 146.1v.1M310 145.5v.5M310.1 146.1v.1M312.5 148.2v.1M312.6 148.4v.1M313.5 149v.2M313.5 149.1v.1M314.7 150v.1"/>
<path d="M315 150.2v.1M317.1 151.2l2.8 1.6M317.1 151.1l1.9 1.2M317.1 151.6l2.8 2M317.1 151.7l1.3 .8M317.1 151.1v.1M317.1 151.6v.1M317.1 151.6l21 12.1M317.1 151.1l.9 .5M318.5 152l18 10.4M319.9 152.8l15.1 8.7M319.9 153.6v18.4"/>
<path d="M319.9 153.6l15.1 8.6M379.5 152.4l.2-.1-.1 .2zM379.6 152.3h.1M379.6 152.3l-.1 .1M379.6 152.3l-.1 .2M56.7 175.5h.8M56.7 176.5h.8M56.7 176.5l.3 .2M56.8 175.3v.1M56.8 175.5v.9M56.8 176.5v.2M57 175.3l-.3 .2"/>
<path d="M57.2 175.5v.9M57.5 175.3h24.2M57.5 176.7h24.2M57.5 176.7h-.8v33.9h.8M57.5 176.7v33.9M57.5 175.5h17.9M57.5 176.4h17.9M57.5 176.5h17.9M57.5 176.4h-.8v.1M57.5 175.5h.1M57.5 176.4v.1M61.2 175.5v.9"/>
<path d="M61.6 175.5v.9M61.9 175.5v.9M75.4 176.4l6.3 .3M75.4 176.5l6.3 .2M75.4 175.5h.1M75.4 176.4v.1M75.4 175.5h44.5M75.4 176.4h44.5M81.7 175.3l-6.3 .2M81.7 175.3h32M81.7 176.7h32M81.7 176.7v33.9"/>
<path d="M113.7 175.3l6.2 .2M113.7 175.3h24.2M113.7 176.7h24.2M113.7 176.7v33.9M119.9 175.5h17.9M119.9 176.4l-6.2 .3M119.9 176.5l-6.2 .2M119.9 176.4h17.9M119.9 176.5h17.9M119.9 175.5h.1M119.9 176.4v.1M133.5 175.5v.9"/>
<path d="M133.7 175.5v.3h4.5v-.3M133.7 175.8v.3M134.1 175.8v.3M135.7 176.1v-.2h2.5v.5M136.3 175.3v.2M136.3 175.8v.1M137.5 175.3v.2M137.5 175.8v.1M137.8 175.5h.8M137.8 176.4h.8v.1M137.8 176.5h.8M137.8 175.5h.1"/>
<path d="M137.8 176.4v.1M137.9 175.3h.8M137.9 176.7h.8M137.9 176.7v33.9M138.1 175.8v.1M138.2 176.1h-4.5v.3M138.4 175.3l.2 .2M138.5 175.3v.1M138.5 175.5v.9M138.5 176.5v.2M138.6 175.5h-.8M138.6 176.5l-.2 .2"/>
<path d="M175.9 175.3h3.1M175.9 175.3l.3 .2M176 176.7l.1-.2h9l.1 .1v34.1l-.1 .1h-9l-.1-.2M176 176.7h3.1M176 175.3l.2 .2M176 176.7v33.9M176.2 175.5h2.9M176.2 175.5h.1M179 175.3h1M179.1 176.7h.9M179.1 175.5h.9M179.1 175.5h.1"/>
<path d="M179.1 176.7v33.9M179.8 175.5v.3h2.5v-.3M180 175.5h3.6M180 175.3h3.6M180 176.7h5M180 175.5h.1M180 176.7v33.9M180.4 175.8h1.2M180.4 175.3v.2M181.6 175.3v.2M183.6 175.5h.1M183.9 172.2h.5"/>
<path d="M183.9 175.2l-.3 .1M183.9 175.3l-.3 .2M183.9 175.3l-.1 .2h-.2M183.9 172.5h.2M183.9 172.4h.2M184.1 172.4v.1M184.4 172.2l-.3 .2M184.4 172.2h.1M184.4 172.2v.2l-.3 .1M184.6 167.9v4.2h.1v-4.2M184.6 167.9h.1M185 167.9h.3"/>
<path d="M185 176.7h.2M185 176.7v33.9M185.2 178.5h.1M185.3 175.8h.4M185.3 176.7l-.2-.3h-8.9l-.3 .2v34l.3 .3h8.8l.3-.3M185.3 171.4a.3 .3 0 0 0-.3 .3 .3 .3 0 0 0 .3 .3M185.4 178.4l.2-.3h61.5l.1 .2v1.3l-.3 .1M185.4 175.8v31.8M185.5 178.4h61.6M185.5 178.4v1.3M185.6 178.3l-.1 .1M185.6 179.7v28"/>
<path d="M185.7 175.8h61.4M185.7 178.2l-.2 .2v1.3M185.7 178.2l-.2 .2M185.7 178.2h61.2M187 179.7v28.3h-1.4l-.2 .1v2.5M187 175.8v2.3M246.9 178.2l.3 .2v1.1l-.9 .1v.1M246.9 178.2l.2 .2M247 179.7v28.2M247.1 178.3v.1M247.1 175.8h.3M247.1 179.7h-61.7"/>
<path d="M247.1 178.4v1.2M309.9 164.6l.1 .1M309.9 164.5l.1 .2M310 164.6a49.4 49.4 0 0 0 9.9 7.4M310 164.7a49.3 49.3 0 0 0 7.1 5.6M310 164.7l.7 .7a50.6 50.6 0 0 0 6.4 5M310 164.7h.1M317.1 170.4l2.8 1.6M317.1 170.3l1.9 1.2M317.1 170.3v.1M317.1 170.3l.9 .5M318.5 171.2l18 10.4"/>
<path d="M319.9 172l15.1 8.7M335 161.5l2.7 1.5 3.9 1.8 6.2 2.4M335 161.5l3.1 1.8M335 162.2l2.7 1.6 3.9 1.8 6.2 2.4M335 162.2l3.1 1.5M335 162.2v18.5M335.6 162.6l.4 .1a72.9 72.9 0 0 0 11.9 5.3M335.8 161.9l2.3 1.3M336.4 162.9h.1M336.5 162.9l1.6 .9M337 162.6l1.1 .6M338.1 163.2a69.2 69.2 0 0 0 9.8 4.1"/>
<path d="M338.1 163.3l1 .5a73.9 73.9 0 0 0 8.8 3.6M338.1 163.7l1 .5a73.9 73.9 0 0 0 8.8 3.6M338.1 163.8a69.2 69.2 0 0 0 9.8 4.1M338.1 163.2v.1M338.1 163.7v.1M347.6 167.2l.8 .5M347.8 168v18.5M347.9 167.3v.1M347.9 167.8v.1M347.9 168h-.1M348.1 167.4l.3 .2M348.4 167.6v.1"/>
<path d="M348.7 167.2l-.8 .1M348.7 167.3l-.8 .1M348.7 167.8h-.8M348.7 167.8l-.8 .1M348.7 167.9l-.8 .1M348.7 167.2v.1M348.7 167.8h.1M348.7 167.9v.1M348.7 167.2h-.9M348.7 168h-.9M348.7 168v18.4M348.8 167.8v.1"/>
<path d="M349 167.6v.1M349.1 167.6v.1M349.2 167l-.2 .2-.5 .2M349.5 166.9h.1M349.6 166.9v.1l-1.2 .7M349.6 166.9l-1.2 .7M350.3 166.3h.1M350.4 166.2v.1M350.4 166.3h.1M350.4 166.3l-1.7 .9M350.4 166.3l-1.7 1M350.4 166.2l-1.7 1"/>
<path d="M350.5 166l.6 .4M350.5 166.1l.5 .3M351 166.5h.1M351 166.4h.1M351 166.4v.1M351 166.5v.1M351 166.4l-2.3 1.4M351 166.4l.1 18.6M351 166.5l-2.3 1.3M351 166.6h.1M351 166.6l-2.3 1.3M351 166.5l-.8 .6"/>
<path d="M351.1 166.4v.2M351.1 166.6l-2.4 1.4M351.1 166.4l-.1 .1M351.2 166.5l-.1 18.5M352.1 168.2h.1M352.1 168.2l-.1 .1M352.1 168.1l-.1 .2M374.4 172.1a1.4 1.4 0 0 0 2.4 .2v-.2M374.9 171.4l.3 .1M375.1 171.3l.1 .2M375.2 171.2v.3M375.5 170.1l.2-.1-.1 .2z"/>
<path d="M375.6 170l-.1 .2M375.7 170l-.2 .2M376.7 170.4l-.3 .1M377.1 170.4a1.64 1.64 0 0 1-1.6 .7M377.1 170.4v-.3l-.1 .2a1.46 1.46 0 0 1-1.5 .7M377.1 170.4l.3 .2M377.3 170l.1 .1M377.4 170.6l-.9 .6-1.3 .1M377.4 170.1v.5M377.5 169.9l-.1 .2M377.5 171.4h.1M377.5 171.4a2.58 2.58 0 0 1-3.4 .5"/>
<path d="M377.5 169.9v1.5M377.6 169.8v1.6M377.8 171.4l-.8 .5M377.8 170.9l.1 .1-.2 .2zM377.9 169.6l.3 .5M378 169.6l.2 .5M378 170l.2 .1M378.1 170.1h.1M378.2 170.1a.79 .79 0 0 1 .1 .9 .79 .79 0 0 1-.7 .4M380.3 168.3l-28.9 16.7M380.3 168.2v.1M335 180.7l.9 .5a72.9 72.9 0 0 0 11.9 5.3"/>
<path d="M335 180.7l3.1 1.8M335.8 181.1l2.3 1.4M337 181.8l1.1 .7M338.1 182.5l1 .4a73.9 73.9 0 0 0 8.8 3.6M338.1 182.5l1 .5a73.9 73.9 0 0 0 8.8 3.6M338.1 182.5h.1M347.9 186.5v.1M348.7 186.5l-.4 .1-.4-.1M348.7 186.5l-.8 .1M348.7 186.5h.1M348.7 186.4l-.9 .1M350.1 186.1a1.31 1.31 0 0 0 2 .7l.4-.4 .1-.3"/>
<path d="M350.7 185.4l.2 .1M350.8 185.3h.1M350.8 185.3l.1 .2M351 185.2l-.1 .3M351 185.1h.1M351 185.2l-2.3 1.3M351 185.1v.1M351 185.1l-2.3 1.4M351.1 185l-.1 .2M351.1 185l-2.4 1.4M351.3 184.9l.1 .1M351.3 184.8l-.1 .1"/>
<path d="M351.3 184.9h-.1M351.4 185h.1M352.5 184.4l-.4 .1M352.8 184.5l-.3 .2-.6 .3-.8 .1M352.8 184.2a1.09 1.09 0 0 1-1.3 .8h-.4M352.8 184.1v.4M352.8 184.5l.3 .1M353 184l.1 .1M353.1 184.6l-.4 .4-.7 .2-1 .1M353.1 184.1v.5M353.2 183.9l-.1 .2M353.2 185.5a2.52 2.52 0 0 1-3.4 .4"/>
<path d="M353.3 185.5h.1M353.3 183.9v1.6M353.4 185h.2l-.1 .2h-.2zM353.4 185.5l-.6 .5M353.6 183.7l.3 .4M353.7 183.7l.2 .4M353.8 184l.2 .2M353.9 184.1a.82 .82 0 0 1-.6 1.4M356 181.5l.1-.1-.1 .1M356 181.4l.2-.1-.2 .3zM56.6 210.7l.1 .1M56.6 210.7h.2"/>
<path d="M56.7 210.7h.1M56.7 210.8v.1h.8M56.7 210.8h.8M56.8 210.6l-.2 .1M56.9 210.7l-.1-.1v.1M56.9 210.6h.1M57 210.6l-.3 .2M57.5 210.6h24.2M57.5 210.9h17.9M57.5 210.8h17.9M57.5 210.8v.1M58.9 210.9v.2h.5"/>
<path d="M59.1 216.2l.5 .4M59.4 210.9v.2M59.4 211.1h4.5M59.5 216.2l.4 1.8h3.6l.3-1.8M59.6 213.4h.1M59.6 213.7h.1M59.6 213.7l.1 .1M59.6 213.4v.3M59.6 216.6h.1M59.7 213.3l-.1 .1M59.7 213.3h-.7v1M59.7 213.3v1"/>
<path d="M59.7 211.1l.2 .2h3.6l.2-.2M59.7 214.3h-.9v1.9h5.8v-1.9h-1M59.7 213.1h-.3v-1.8h4.5v1.8h-.3M59.7 214.3v-2h3.9v2M59.7 213.9h3.9M59.7 214.3h3.9M59.7 212.5h3.9M60.7 218v.2h1.9v-.2M63.6 213.4h.2M63.6 213.7h.2M63.7 213.3l.1 .1M63.7 213.3h.7v1"/>
<path d="M63.7 213.3v1M63.7 216.6h.1M63.8 213.7l-.2 .1M63.8 213.4v.3M63.9 210.9v.2M64.3 216.2l-.6 .4M64.4 210.9v.2h-.5M75.4 210.8v.1M75.4 210.9h44.5M81.7 210.6l-6.3 .3M81.7 210.6l-6.3 .2M81.7 210.6h32"/>
<path d="M113.7 210.6l6.2 .3M113.7 210.6l6.2 .2M113.7 210.6h24.2M119.9 210.9h17.9M119.9 210.8h17.9M119.9 210.8v.1M130.9 210.9v.2h.5M131 216.2l.6 .4M131.4 210.9v.2M131.4 211.1h4.5M131.5 216.2l.3 1.8h3.6l.3-1.8M131.6 213.4h.1"/>
<path d="M131.6 213.7h.1M131.6 213.7l.1 .1M131.6 213.4v.3M131.6 216.6h.1M131.6 213.3v.1M131.6 213.3h-.6v1M131.6 213.7v.6M131.7 211.1l.1 .2h3.7l.1-.2M131.7 214.3h-1v1.9h5.8v-1.9h-.9M131.7 213.1h-.3v-1.8h4.5v1.8h-.3M131.7 213.9h3.9M131.7 214.3h3.9"/>
<path d="M131.7 212.5h3.9M131.7 214.3v-2h3.9v2M132.7 218v.2h1.9v-.2M135.6 213.4h.1M135.6 213.7h.1M135.7 213.3v.1M135.7 213.3v1M135.7 213.3h.6v1M135.7 216.6h.1M135.7 213.7l-.1 .1M135.7 213.4v.3M135.9 210.9v.2"/>
<path d="M136.2 216.2l-.5 .4M136.4 210.9v.2h-.5M137.8 210.8h.8M137.8 210.8v.1M137.9 210.6h.8M138.4 210.6l.2 .2M138.4 210.6h.1M138.5 210.7v-.1v.1h.2M138.5 210.6l.2 .1M138.5 210.7v.1M138.6 210.7h.1M138.6 210.8v.1h-.8"/>
<path d="M138.7 210.7l-.1 .1M176 210.6h3.1M179.1 210.6h.9M180 210.6h5M185 210.6h.2M185.2 210.5l-.2 .1M185.2 208.8h.1M185.2 208.7h.1M185.3 210.6l.3 .3h61.6M185.3 207.6l.3 .3h1.4M185.3 210.7h.1M185.4 210.6l.2 .2"/>
<path d="M185.4 207.6l.2 .2h1.4M185.4 207.7h.2M185.4 207.6l.2 .1M185.4 210.6h.1M185.5 210.7h.1M185.5 210.6v.1M185.5 210.6l.1 .2M185.5 210.6h2.5M185.5 208.9h61.5v1.7M185.5 210.9h.1M185.6 210.8h61.3M185.6 207.7h1.4"/>
<path d="M185.7 207.7v.1M185.7 207.9h.1M185.7 208v.9M187 207.9h-1.5l-.2 .3M187.7 214.3v1.9h2.9a2.29 2.29 0 0 1 2 .4M187.7 214.3h.2M187.8 210.9v.2h.5M188 209.8h.9M188 209.8v1M188.2 209.8a.25 .25 0 0 1 .3-.3 .25 .25 0 0 1 .2 .3M188.3 212.3v-1h4.5v1.3h-1.1v.5h-2.3M188.3 211.1h4.5"/>
<path d="M188.3 210.9v.2M188.5 216.2l.3 1.8h3M188.5 213.4h.1M188.5 213.7l.7 .2h2.5M188.5 213.4v.3M188.6 211.1l.1 .2h3.7l.2-.2M188.8 213.4h.7M188.8 213.7l.1 .1M188.8 213.7h.7M188.8 213.4v.3M188.9 213.4h-.1M188.9 213.4h.1"/>
<path d="M188.9 210.6h3.3M188.9 209.8v1M188.9 213.4h-.4M189.4 213.1v-.8h-1.5l-.4 .2v1.4l.2 .4M189.4 213.1h-1.5v1.2M189.5 213.7l.3 .2M189.5 213.4v.3M189.8 213.4h.2M189.8 213.9h.2M189.8 213.4h-.3M189.8 213.4v.5M190 213.4h.1"/>
<path d="M190 213.4v.5M190.1 213.4h1M190.1 213.7h1M190.1 213.7l-.1 .2M190.1 213.4v.3M191.1 213.7v.2M191.1 213.4v.3M191.1 213.4h.2M191.1 213.9h.2M191.1 213.4h.1M191.1 213.4v.5M191.3 213.4h.4"/>
<path d="M191.3 213.4v.5M191.7 213.3h.9M191.7 213.3v1h-3.8M191.7 213.3l-3.2 .1M191.7 213.7l-.4 .2M192.2 209.8h1M192.2 209.8v1M192.2 216.3l-.4 1.7zM192.6 213.3l.3 .1M192.6 216.6l.3 .2M192.6 213.3v3.3M192.8 210.9v.2"/>
<path d="M192.9 213.4l.2 .1a1.41 1.41 0 0 1 .7 1.2 1.17 1.17 0 0 1 .7 1.4 1.17 1.17 0 0 1-1.2 .9l-.4-.2M192.9 213.4v3.4M193.2 210.6h2.1M193.2 209.8v1M193.3 210.9v.2h-.5M193.7 214.3a2.01 2.01 0 0 1 1.2 2.8 2.01 2.01 0 0 1-3 .7M193.8 210.8v-.2h1.4l.1-.9 .3-.3h3.4l.3 .3 .1 .9h1.4v.2M194.6 216.1a1.39 1.39 0 0 1-.9 1.4 1.39 1.39 0 0 1-1.6-.4M195.1 210.8l.4-.3 .1-.9h3.4l.2 .2v.8l.3 .2M195.4 210.6h3.8M199.4 210.6h33.7M231.7 210.8v-.2h1.4l.1-.9 .2-.3 3.6 .1 .1 .2 .1 .9h1.5v.2"/>
<path d="M232.9 210.8l.4-.2v-.8l.1-.2h3.5l.1 .9 .3 .3M233.3 210.6h3.7M237.2 210.6h2.3M239.2 214.3v1.9h2.9a2.33 2.33 0 0 1 2 .4M239.2 214.3h.2M239.3 210.9v.2h.5M239.5 209.8h1M239.5 209.8v1M239.8 212.3v-1h4.5v1.3h-1.1v.5h-2.2M239.8 211.1h4.5M239.8 210.9v.2M240 216.2l.3 1.8h3"/>
<path d="M240 213.4h.1M240 213.7h.1M240 213.7l.7 .2h2.5M240 213.4v.3M240 213.7l.5 .2M240.1 211.1l.2 .2h3.6l.2-.2M240.3 213.4h.7M240.3 213.7l.2 .2M240.3 213.7h.7M240.3 213.4v.3M240.5 213.4h-.2M240.5 213.4h.1"/>
<path d="M240.5 210.6h3.2M240.5 209.8v1M240.5 213.8v.1M240.5 213.4h-.5M241 213.1v-.8h-1.6l-.4 .2v1.4l.2 .4M241 213.4v.3M241 213.1h-1.6v1.2M241 213.7l.4 .2M241.4 213.4h.1M241.4 213.9h.1M241.4 213.4h-.4M241.4 213.4v.5"/>
<path d="M241.5 213.4h.1M241.5 213.4v.5M241.6 213.4h1M241.6 213.7h1M241.6 213.7l-.1 .2M241.6 213.4v.3M242.6 213.7l.1 .2M242.6 213.4v.3M242.7 213.4h.1M242.7 213.9h.1M242.7 213.4h-.1M242.7 213.4v.5"/>
<path d="M242.8 213.4h.4M242.8 213.4v.5M243.2 213.3v1h-3.8M243.2 213.3h.9M243.2 213.3l-3.2 .1M243.2 213.7l-.4 .2M243.7 209.8h1M243.7 209.8v1M243.7 216.3l-.4 1.7zM243.8 209.8a.25 .25 0 0 1 .2-.3 .25 .25 0 0 1 .3 .3M244.1 213.3l.3 .1M244.1 216.6l.3 .2"/>
<path d="M244.1 216.6h.1M244.1 213.3v3.3M244.3 210.9v.2M244.4 213.4l.5 .2 .5 1.2a1.14 1.14 0 0 1 .6 1.6 1.14 1.14 0 0 1-1.6 .4M244.4 213.4v3.4M244.7 210.6h2.3M244.7 209.8v1M244.8 210.9v.2h-.5M245.2 214.3a2 2 0 0 1 1.3 2.8 2 2 0 0 1-3.1 .7M246.1 216.1a1.39 1.39 0 0 1-.9 1.4 1.39 1.39 0 0 1-1.6-.4M246.9 210.8l.2-.1v-2.6l-.2-.1-1.5-.1h1.6l.1 .1 .1 2.6-.3 .3M247 208v.9"/>
<path d="M247 210.6l-.1 .1M247 210.6l-.1 .2M247 210.5v.1M247.1 210.7l.1 .2M247.2 210.7h.1M247.2 210.6l.1 .1"/>
<circle cx="182.5" cy="75.7" r=".99"/>
<circle cx="344.6" cy="65.2" r=".11"/>
<circle cx="187.2" cy="88.2" r=".19"/>
<circle cx="187.2" cy="88.2" r=".15"/>
<circle cx="245.5" cy="88.2" r=".2"/>
<circle cx="245.5" cy="88.2" r=".16"/>
<circle cx="188.5" cy="179.1" r=".25"/>
<circle cx="207.1" cy="179.1" r=".24"/>
<circle cx="225.6" cy="179.1" r=".25"/>
<circle cx="244.1" cy="179.1" r=".25"/>
<circle cx="352.1" cy="168.3" r=".13"/>
<circle cx="186.3" cy="190.9" r=".25"/>
<circle cx="186.3" cy="206.7" r=".25"/>
<circle cx="193.2" cy="216.2" r=".26"/>
<circle cx="207" cy="209.7" r=".25"/>
<circle cx="225.5" cy="209.7" r=".25"/>
<circle cx="244.7" cy="216.2" r=".25"/>
</g>
<text font-size="3.5" fill="#191924" x="382.5" y="267.5">JP INGLOBAL</text>
<g font-size="2.8">
<text x="283.1" y="257.3">DIMENSIONES</text>
<text x="286.8" y="260.1">EN m.m.</text>
<text x="363.9" y="265.4">D.ROMERO</text>
<text x="291.6" y="275.3">REMATAR FILOS Y ARISTAS VIVAS</text>
<text x="347.6" y="270.1">1</text>
<text x="291.8" y="285.1">ENSAMBLE GENERAL CCR-256-2019</text>
<text x="358.2" y="285.4">HOJA 1 DE 1</text>
</g>
<g font-size="2.5">
<text x="93.9" y="46.5">820,50</text>
<text x="209.6" y="46.8">714</text>
<text x="96" y="52.3">640</text>
<text x="208.9" y="52.2">500</text>
<text x="48.8" y="130.1">800</text>
<text x="251.4" y="130.3">800</text>
<text x="142.7" y="139.2">1600</text>
<text x="249.6" y="195.5">321,55</text>
<text x="212.4" y="223.6">616,70</text>
<text x="320" y="265">1:10</text>
<text x="339.9" y="265">21/08/2020</text>
<text x="321.6" y="270.4">01</text>
<text x="241.6" y="283.8">EXCEPTO INDICACION EN PLANO</text>
</g>
<g font-size="2.1">
<text x="296.7" y="247.6">+ 1,0</text>
<text x="297.1" y="249.8">-</text>
<text x="306" y="265">ESCALA:</text>
<text x="330.6" y="268.9">CANT. POR</text>
<text x="330.9" y="265">FECHA:</text>
<text x="355.7" y="265">DIBUJÓ:</text>
<text x="305.9" y="270">VERSION:</text>
<text x="330.6" y="271">MAQUINA:</text>
<text x="355.7" y="274.1">ACABADO SUPERFICIAL:</text>
<text x="355.8" y="270">REVISÓ:</text>
<text x="280.7" y="285.1">NOMBRE:</text>
<text x="380.4" y="285.1">PLANO Nº:</text>
</g>
<text font-size="2.1" fill="#191924" x="299.7" y="249.8">1,0</text>
<g font-size="2">
<text x="309.9" y="248.3">01:</text>
<text x="309.9" y="256.3">03:</text>
<text x="309.9" y="252.3">02:</text>
<text x="307.8" y="260.6" transform="rotate(-90 307.8 260.6)">MODIFICACIÓN</text>
<text x="309.9" y="260.3">04:</text>
<text x="280.6" y="279.8">MATERIAL:</text>
<text x="291.6" y="279.8">INDICADO</text>
</g>
<g font-size="1.8">
<text x="280.5" y="247.6">TOLERANCIA</text>
<text x="280.5" y="249.4">GENERAL:</text>
</g>
<text font-size="1.8" fill="#191924" x="236.9" y="281.1">N10</text>
<g font-size="1.4" fill="#191924">
<text x="284.4" y="251.6">EXCEPTO INDICACION</text>
<text x="288.5" y="253.1">EN PLANO</text>
</g>
<g font-size="1.4">
<text x="385.4" y="272.6">La información aqui contenida es</text>
<text x="388.1" y="274">propiedad intelectual de</text>
<text x="391.1" y="275.5">JP INGLOBAL.</text>
<text x="385.4" y="276.9">Prohibida su reproducción total o</text>
<text x="388.5" y="278.3">parcial sin autorización</text>
</g>
</svg>
